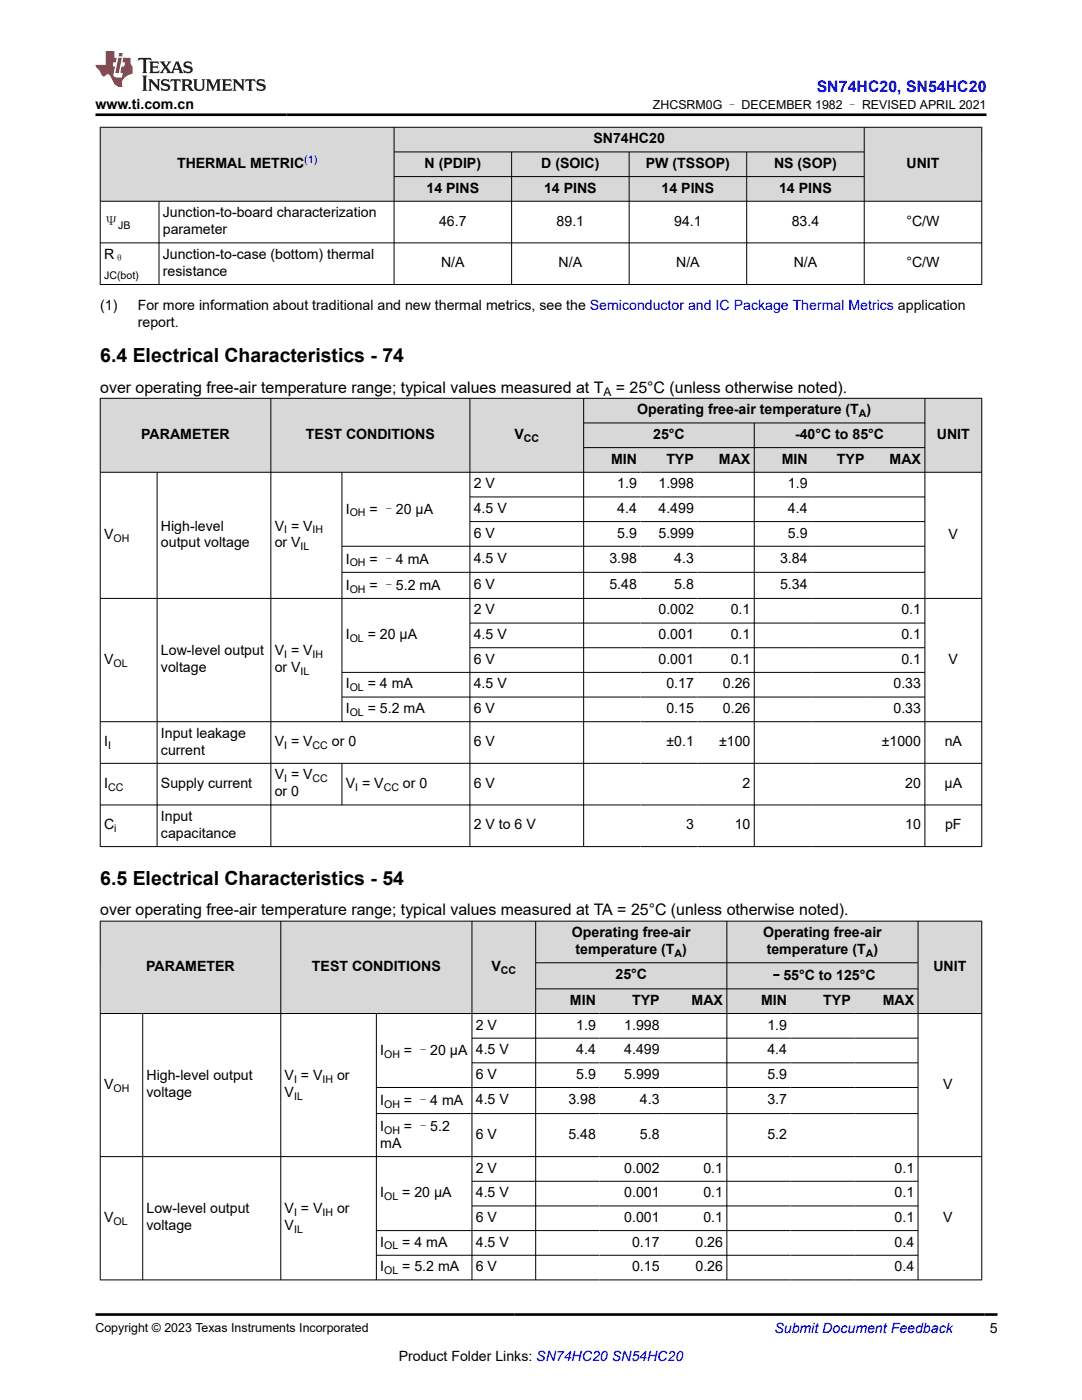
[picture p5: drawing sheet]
<svg xmlns="http://www.w3.org/2000/svg" width="216mm" height="279mm" viewBox="0 0 216 279" stroke-linecap="round" stroke-linejoin="round" font-family="sans-serif">
<g fill="#d8d8d8">
<path d="M20 25.4h175.9v4.9h-175.9z" fill-rule="evenodd"/>
<path d="M20.1 25.5h58.5v14.6h-58.5z" fill-rule="evenodd"/>
<path d="M78.7 25.5h93.7v4.8h-93.7z" fill-rule="evenodd"/>
<path d="M172.5 25.5h23.3v14.6h-23.3z" fill-rule="evenodd"/>
<path d="M78.7 30.4h23.3v4.8h-23.3z" fill-rule="evenodd"/>
<path d="M102.1 30.4h23.4v4.8h-23.4z" fill-rule="evenodd"/>
<path d="M125.6 30.4h23.3v4.8h-23.3z" fill-rule="evenodd"/>
<path d="M149.1 30.4h23.3v4.8h-23.3z" fill-rule="evenodd"/>
<path d="M78.7 35.3h23.3v4.8h-23.3z" fill-rule="evenodd"/>
<path d="M102.1 35.3h23.4v4.8h-23.4z" fill-rule="evenodd"/>
<path d="M125.6 35.3h23.3v4.8h-23.3z" fill-rule="evenodd"/>
<path d="M149.1 35.3h23.3v4.8h-23.3z" fill-rule="evenodd"/>
</g>
<g fill="none" stroke="#000" stroke-width=".2">
<path d="M19.9 25.4h176.1M20 25.3v31.5M78.6 25.3v31.5M78.6 30.3h93.9M78.6 35.2h93.9M102.1 30.3v26.5M125.5 30.3v26.5M149 30.3v26.5M172.4 25.3v31.5M195.9 25.3v31.5M19.9 40.2h176.1M19.9 48.5h176.1"/>
<path d="M19.9 56.8h176.1M31.7 40.2v16.6"/>
</g>
<g fill="#d8d8d8">
<path d="M20 79.5h175.9v4.9h-175.9z" fill-rule="evenodd"/>
<path d="M20.1 79.6h33.9v14.6h-33.9z" fill-rule="evenodd"/>
<path d="M54.1 79.6h39.6v14.6h-39.6z" fill-rule="evenodd"/>
<path d="M93.8 79.6h22.6v14.6h-22.6z" fill-rule="evenodd"/>
<path d="M116.5 79.6h68v4.7h-68z" fill-rule="evenodd"/>
<path d="M184.6 79.6h11.2v14.6h-11.2z" fill-rule="evenodd"/>
<path d="M116.5 84.5h33.9v4.8h-33.9z" fill-rule="evenodd"/>
<path d="M150.6 84.5h33.9v4.8h-33.9z" fill-rule="evenodd"/>
<path d="M116.5 89.4h11.3v4.8h-11.3z" fill-rule="evenodd"/>
<path d="M127.8 89.4h11.4v4.8h-11.4z" fill-rule="evenodd"/>
<path d="M139.2 89.4h11.2v4.8h-11.2z" fill-rule="evenodd"/>
<path d="M150.6 89.4h11.3v4.8h-11.3z" fill-rule="evenodd"/>
<path d="M161.9 89.4h11.3v4.8h-11.3z" fill-rule="evenodd"/>
<path d="M173.2 89.4h11.3v4.8h-11.3z" fill-rule="evenodd"/>
</g>
<g fill="none" stroke="#000" stroke-width=".2">
<path d="M19.9 79.5h176.1M20 79.4v89.6M54 79.4v89.6M93.8 79.4v89.6M116.5 79.4v89.6M184.6 79.4v89.6M195.9 79.4v89.6M19.9 94.3h176.1M31.3 94.3v74.7M68.2 94.3v49.8M93.8 99.2h90.8M116.5 84.4h68.1"/>
<path d="M116.5 89.3h68.1M150.5 84.4v84.6M19.9 119.4h176.1M68.2 114.2h116.4M93.8 104.1h90.8M184.6 109h-116.4M68.2 134.2h116.4M68.2 139.1h116.4M93.8 124.3h90.8M93.8 129.3h90.8M19.9 144h176.1M19.9 152.3h176.1"/>
<path d="M68.2 152.3v8.4M19.9 160.6h176.1M19.9 169h176.1"/>
</g>
<g fill="#d8d8d8">
<path d="M20 183.8h175.9v8.3h-175.9z" fill-rule="evenodd"/>
<path d="M20.1 183.9h35.9v18.3h-35.9z" fill-rule="evenodd"/>
<path d="M56.1 183.9h38v18.3h-38z" fill-rule="evenodd"/>
<path d="M94.2 183.9h12.6v18.3h-12.6z" fill-rule="evenodd"/>
<path d="M107 183.9h38v8.2h-38z" fill-rule="evenodd"/>
<path d="M145.1 183.9h38v8.2h-38z" fill-rule="evenodd"/>
<path d="M183.2 183.9h12.6v18.3h-12.6z" fill-rule="evenodd"/>
<path d="M107 192.2h38v5.1h-38z" fill-rule="evenodd"/>
<path d="M145.1 192.2h38v5.1h-38z" fill-rule="evenodd"/>
<path d="M107 197.4h12.6v4.8h-12.6z" fill-rule="evenodd"/>
<path d="M119.6 197.4h12.7v4.8h-12.7z" fill-rule="evenodd"/>
<path d="M132.3 197.4h12.7v4.8h-12.7z" fill-rule="evenodd"/>
<path d="M145.1 197.4h12.7v4.8h-12.7z" fill-rule="evenodd"/>
<path d="M157.8 197.4h12.7v4.8h-12.7z" fill-rule="evenodd"/>
<path d="M170.5 197.4h12.6v4.8h-12.6z" fill-rule="evenodd"/>
</g>
<g fill="none" stroke="#000" stroke-width=".2">
<path d="M19.9 183.8h176.1M20 183.8v71.7M56 183.8v71.7M94.2 183.8v71.7M106.9 183.8v71.7M106.9 192.1h76.3M106.9 197.3h76.3M145 183.8v71.7M183.2 183.8v71.7M195.9 183.8v71.7M19.9 202.3h176.1M28.5 202.3v53.2"/>
<path d="M75.1 202.3v53.2M94.2 207.2h89M94.2 212.1h89M183.2 217h-108.1M19.9 230.8h176.1M75.1 222.2h108.1M94.2 235.7h89M19.9 255.4h176.1M75.1 250.5h108.1M94.2 240.7h89M183.2 245.6h-108.1"/>
</g>
<path d="M27.7 11.6l-.2 .5 .5-.2h.6v.1v2.2l-.2 .4h1l-.2-.4v-2.2v-.1h.5l.5 .2-.1-.5zM29.8 12.3l.2 .4v1.5l-.2 .4h1.9l.1-.6a1.08 1.08 0 0 1-1.3 .2v-.7h.6l.4 .2v-.7l-.4 .2h-.6v-.5l.2-.2a1 1 0 0 1 1 .3l-.1-.5zM31.8 12.3l1 1.1-1 1.2h.9l-.2-.2 .4-.8 .5 .8-.2 .2h1.6l-.2-.2 .1-.5h1l.1 .5-.1 .2h.9l-.2-.3-.8-2h-.5l-1 2.2-.8-1.1 .9-1.1h-.8l.2 .2-.5 .6-.3-.6 .1-.2zM35.2 12.7l.4 1h-.8zM36.8 12.4a.65 .65 0 0 0-.2 .7 .65 .65 0 0 0 .6 .5l.7 .1 .1 .3a.79 .79 0 0 1-.7 .4 .79 .79 0 0 1-.7-.5l.1 .7 .2-.1a.93 .93 0 0 0 1.1 .1 .93 .93 0 0 0 .4-1 1.46 1.46 0 0 0-1.2-.6l-.1-.3a1.09 1.09 0 0 1 1.2 .2l-.2-.6-.1 .1-.6-.2zM28.4 15.1l.2 .4v2.2l-.2 .4h1l-.2-.4v-2.2l.2-.4zM29.6 15.8l.2 .4v1.5l-.2 .4h.8l-.3-.4v-1.3l1.7 1.8v-2l.2-.4h-.8l.2 .2 .1 1.1-1.2-1.3zM32.3 15.9a.65 .65 0 0 0-.2 .8 .65 .65 0 0 0 .7 .4l.6 .2 .1 .2a.79 .79 0 0 1-.7 .4 .79 .79 0 0 1-.7-.5l.1 .7 .2-.1a.93 .93 0 0 0 1.1 .1 .93 .93 0 0 0 .4-.9 1.46 1.46 0 0 0-1.2-.6l-.1-.4a1.09 1.09 0 0 1 1.2 .2l-.2-.6-.1 .1-.6-.1zM34.1 15.8l-.1 .6a.63 .63 0 0 1 .7-.3l.1 1.6-.3 .4h1l-.2-.4v-1.6a.66 .66 0 0 1 .8 .3l-.1-.6zM36.2 15.8l.2 .4v1.5l-.2 .4h.9l-.2-.2v-.7h.5l.1 .2a.79 .79 0 0 0 1.2 .6l-1-.9a.61 .61 0 0 0 .6-.6 .61 .61 0 0 0-.5-.7zM36.9 16.1h.2a.47 .47 0 0 1 .5 .1 .47 .47 0 0 1 .1 .5l-.2 .1-.6 .1zM38.5 15.8l.2 .2a2.27 2.27 0 0 0 .4 2 1.04 1.04 0 0 0 1.7-.7v-1.3l.2-.2h-.8l.2 .4v1.1a.6 .6 0 0 1-.6 .6 .6 .6 0 0 1-.6-.6v-1.1l.3-.4zM41.1 15.8l.2 .4v1.5l-.2 .4h.7l-.2-.4v-1.4l.9 1.9 .8-1.9v1.4l-.2 .4h1l-.3-.4v-1.5l.3-.4h-.8l-.7 1.5-.7-1.5zM44.3 15.8l.2 .4v1.5l-.2 .4h1.9l.1-.6a1.09 1.09 0 0 1-1.3 .2v-.7h.6l.4 .2v-.6l-.4 .2h-.6v-.6l.2-.1a1.01 1.01 0 0 1 1 .3l-.1-.6zM46.4 15.8l.3 .4v1.5l-.3 .4h.8l-.2-.4v-1.3l1.6 1.8v-2l.2-.4h-.7l.2 .2v1.1l-1.2-1.3zM49 15.8l-.1 .6a.63 .63 0 0 1 .8-.3v1.6l-.3 .4h1l-.2-.4v-1.6a.66 .66 0 0 1 .8 .3l-.1-.6zM51.4 15.9a.65 .65 0 0 0-.2 .8 .65 .65 0 0 0 .6 .4l.6 .2 .2 .2a.79 .79 0 0 1-.8 .4 .79 .79 0 0 1-.6-.5l.1 .7 .2-.1a.93 .93 0 0 0 1 .1 .93 .93 0 0 0 .5-.9 1.46 1.46 0 0 0-1.3-.6l-.1-.4a1.09 1.09 0 0 1 1.3 .2l-.2-.6-.2 .1-.5-.1z" fill="#231f20"/>
<path d="M21.1 10.2v2.8h-2.1l.1 .3 .9 1a.95 .95 0 0 0 .9 .9 .59 .59 0 0 1 .6-.4 .59 .59 0 0 1 .5 .4l.4 .7a1.59 1.59 0 0 0 2.1 1.4 1.61 1.61 0 0 1 1-2.3l1-.3-.1-1.5a1.59 1.59 0 0 1-.4-1.7h-1.4l-.2 .9h.5l-.1 .9h-.5l-.2 1v.2l.4 .1-.2 .9h-.6a.73 .73 0 0 1-1.1-.7l.3-1.5h-.5l.2-.9h.5l.2-.9h-.5v-1.3zM23.6 11.5l-.6 3.1h.7l.6-3.1zM23.8 10.6l-.1 .6h.7l.1-.6z" fill="#ed1c24"/>
<path d="M19.1 22.9h177.8M19.1 262.3h179.9" fill="none" stroke="#000" stroke-width=".53"/>
<g font-size="3.9">
<text x="20" y="72.2">6.4 Electrical Characteristics - 74</text>
<text x="20" y="176.5">6.5 Electrical Characteristics - 54</text>
</g>
<text font-size="3.2" fill="#00f" x="163" y="18.3">SN74HC20, SN54HC20</text>
<g font-size="3.2">
<text x="20" y="78.3">over operating free-air temperature range; typical values measured at T</text>
<text x="122.9" y="78.3">= 25°C (unless otherwise noted).</text>
<text x="20" y="182.7">over operating free-air temperature range; typical values measured at TA = 25°C (unless otherwise noted).</text>
</g>
<g font-size="2.8">
<text x="19.1" y="21.7">www.ti.com.cn</text>
<text x="118.4" y="28.6">SN74HC20</text>
<text x="35.3" y="33.5">THERMAL METRIC</text>
<text x="84.7" y="33.5">N (PDIP)</text>
<text x="108" y="33.5">D (SOIC)</text>
<text x="128.9" y="33.5">PW (TSSOP)</text>
<text x="154.4" y="33.5">NS (SOP)</text>
<text x="180.9" y="33.5">UNIT</text>
<text x="85.1" y="38.4">14 PINS</text>
<text x="108.6" y="38.4">14 PINS</text>
<text x="132" y="38.4">14 PINS</text>
<text x="155.5" y="38.4">14 PINS</text>
<text x="20.8" y="45.2">Ψ</text>
<text x="32.5" y="43.4">Junction-to-board characterization</text>
<text x="32.5" y="46.7">parameter</text>
<text x="87.6" y="45">46.7</text>
<text x="111.1" y="45">89.1</text>
<text x="134.5" y="45">94.1</text>
<text x="158" y="45">83.4</text>
<text x="180.9" y="45">°C/W</text>
<text x="20.8" y="51.7">R</text>
<text x="32.5" y="51.7">Junction-to-case (bottom) thermal</text>
<text x="88" y="53.4">N/A</text>
<text x="111.5" y="53.4">N/A</text>
<text x="134.9" y="53.4">N/A</text>
<text x="158.4" y="53.4">N/A</text>
<text x="180.9" y="53.4">°C/W</text>
<text x="32.5" y="55">resistance</text>
<text x="20" y="61.8">(1)</text>
<text x="27.5" y="65.2">report.</text>
<text x="27.5" y="61.8">For more information about traditional and new thermal metrics, see the Semiconductor and IC Package Thermal Metrics application</text>
<text x="127.2" y="82.7">Operating free-air temperature (T )</text>
<text x="28.2" y="87.6">PARAMETER</text>
<text x="61" y="87.6">TEST CONDITIONS</text>
<text x="102.6" y="87.6">V</text>
<text x="130.3" y="87.6">25°C</text>
<text x="158.6" y="87.6">-40°C to 85°C</text>
<text x="186.9" y="87.6">UNIT</text>
<text x="121.9" y="92.5">MIN</text>
<text x="133" y="92.5">TYP</text>
<text x="143.5" y="92.5">MAX</text>
<text x="156" y="92.5">MIN</text>
<text x="167" y="92.5">TYP</text>
<text x="177.5" y="92.5">MAX</text>
<text x="94.5" y="97.4">2 V</text>
<text x="123.2" y="97.4">1.9</text>
<text x="131.4" y="97.4">1.998</text>
<text x="157.2" y="97.4">1.9</text>
<text x="20.8" y="107.6">V</text>
<text x="32.1" y="105.9">High-level</text>
<text x="54.8" y="105.9">V = V</text>
<text x="69" y="102.5">I</text>
<text x="73.7" y="102.5">= –20 µA</text>
<text x="94.5" y="102.4">4.5 V</text>
<text x="94.5" y="107.3">6 V</text>
<text x="123.2" y="102.4">4.4</text>
<text x="123.2" y="107.3">5.9</text>
<text x="131.4" y="102.4">4.499</text>
<text x="131.4" y="107.3">5.999</text>
<text x="157.2" y="102.4">4.4</text>
<text x="157.2" y="107.3">5.9</text>
<text x="189.3" y="107.6">V</text>
<text x="32.1" y="109.3">output voltage</text>
<text x="54.8" y="109.3">or V</text>
<text x="69" y="112.5">I</text>
<text x="73.7" y="112.5">= –4 mA</text>
<text x="94.5" y="112.4">4.5 V</text>
<text x="121.6" y="112.4">3.98</text>
<text x="134.5" y="112.4">4.3</text>
<text x="155.7" y="112.4">3.84</text>
<text x="69" y="117.7">I</text>
<text x="73.7" y="117.7">= –5.2 mA</text>
<text x="94.5" y="117.6">6 V</text>
<text x="121.6" y="117.6">5.48</text>
<text x="134.5" y="117.6">5.8</text>
<text x="155.7" y="117.6">5.34</text>
<text x="94.5" y="122.6">2 V</text>
<text x="131.4" y="122.6">0.002</text>
<text x="145.8" y="122.6">0.1</text>
<text x="179.9" y="122.6">0.1</text>
<text x="32.1" y="130.8">Low-level output</text>
<text x="54.8" y="130.8">V = V</text>
<text x="69" y="127.5">I</text>
<text x="73.4" y="127.5">= 20 µA</text>
<text x="94.5" y="127.5">4.5 V</text>
<text x="131.4" y="127.5">0.001</text>
<text x="145.8" y="127.5">0.1</text>
<text x="179.9" y="127.5">0.1</text>
<text x="20.8" y="132.5">V</text>
<text x="32.1" y="134.2">voltage</text>
<text x="54.8" y="134.2">or V</text>
<text x="69" y="137.4">I</text>
<text x="73.4" y="137.4">= 4 mA</text>
<text x="94.5" y="132.5">6 V</text>
<text x="94.5" y="137.4">4.5 V</text>
<text x="131.4" y="132.5">0.001</text>
<text x="133" y="137.4">0.17</text>
<text x="144.2" y="137.4">0.26</text>
<text x="145.8" y="132.5">0.1</text>
<text x="178.3" y="137.4">0.33</text>
<text x="179.9" y="132.5">0.1</text>
<text x="189.3" y="132.5">V</text>
<text x="69" y="142.3">I</text>
<text x="73.4" y="142.3">= 5.2 mA</text>
<text x="94.5" y="142.3">6 V</text>
<text x="133" y="142.3">0.15</text>
<text x="144.2" y="142.3">0.26</text>
<text x="178.3" y="142.3">0.33</text>
<text x="20.8" y="148.9">I</text>
<text x="32.1" y="147.2">Input leakage</text>
<text x="54.8" y="148.9">V = V</text>
<text x="66.2" y="148.9">or 0</text>
<text x="94.5" y="148.9">6 V</text>
<text x="133" y="148.9">±0.1</text>
<text x="143.5" y="148.9">±100</text>
<text x="176" y="148.9">±1000</text>
<text x="188.5" y="148.9">nA</text>
<text x="32.1" y="150.6">current</text>
<text x="54.8" y="155.5">V = V</text>
<text x="20.8" y="157.2">I</text>
<text x="32.1" y="157.2">Supply current</text>
<text x="54.8" y="158.9">or 0</text>
<text x="69" y="157.2">V = V</text>
<text x="80.4" y="157.2">or 0</text>
<text x="94.5" y="157.2">6 V</text>
<text x="148.2" y="157.2">2</text>
<text x="180.6" y="157.2">20</text>
<text x="188.5" y="157.2">µA</text>
<text x="20.8" y="165.5">C</text>
<text x="32.1" y="163.8">Input</text>
<text x="32.1" y="167.2">capacitance</text>
<text x="94.5" y="165.5">2 V to 6 V</text>
<text x="136.9" y="165.5">3</text>
<text x="146.6" y="165.5">10</text>
<text x="180.6" y="165.5">10</text>
<text x="188.6" y="165.5">pF</text>
<text x="114.1" y="187">Operating free-air</text>
<text x="114.8" y="190.4">temperature (T )</text>
<text x="152.3" y="187">Operating free-air</text>
<text x="153" y="190.4">temperature (T )</text>
<text x="29.2" y="193.8">PARAMETER</text>
<text x="62.2" y="193.8">TEST CONDITIONS</text>
<text x="98.1" y="193.8">V</text>
<text x="122.8" y="195.5">25°C</text>
<text x="153.5" y="195.6">–55°C to 125°C</text>
<text x="186.2" y="193.8">UNIT</text>
<text x="113.7" y="200.5">MIN</text>
<text x="126.1" y="200.5">TYP</text>
<text x="138" y="200.5">MAX</text>
<text x="151.9" y="200.5">MIN</text>
<text x="164.3" y="200.5">TYP</text>
<text x="176.1" y="200.5">MAX</text>
<text x="94.9" y="205.5">2 V</text>
<text x="115" y="205.5">1.9</text>
<text x="124.6" y="205.5">1.998</text>
<text x="153.1" y="205.5">1.9</text>
<text x="29.2" y="215.6">High-level output</text>
<text x="56.8" y="215.6">V = V</text>
<text x="67.3" y="215.6">or</text>
<text x="75.9" y="210.5">I</text>
<text x="80.6" y="210.5">= –20 µA</text>
<text x="94.9" y="210.4">4.5 V</text>
<text x="94.9" y="215.3">6 V</text>
<text x="115" y="210.4">4.4</text>
<text x="115" y="215.3">5.9</text>
<text x="124.6" y="210.4">4.499</text>
<text x="124.6" y="215.3">5.999</text>
<text x="153.1" y="210.4">4.4</text>
<text x="153.1" y="215.3">5.9</text>
<text x="20.8" y="217.3">V</text>
<text x="29.2" y="219">voltage</text>
<text x="56.8" y="219">V</text>
<text x="75.9" y="220.5">I</text>
<text x="80.6" y="220.5">= –4 mA</text>
<text x="94.9" y="220.4">4.5 V</text>
<text x="113.4" y="220.4">3.98</text>
<text x="127.7" y="220.4">4.3</text>
<text x="153.1" y="220.4">3.7</text>
<text x="188.2" y="217.3">V</text>
<text x="75.9" y="225.7">I</text>
<text x="80.6" y="225.7">= –5.2</text>
<text x="94.9" y="227.3">6 V</text>
<text x="113.4" y="227.3">5.48</text>
<text x="127.7" y="227.3">5.8</text>
<text x="153.1" y="227.3">5.2</text>
<text x="75.9" y="229.1">mA</text>
<text x="75.9" y="238.9">I</text>
<text x="80.3" y="238.9">= 20 µA</text>
<text x="94.9" y="234">2 V</text>
<text x="94.9" y="238.9">4.5 V</text>
<text x="124.6" y="234">0.002</text>
<text x="124.6" y="238.9">0.001</text>
<text x="140.3" y="234">0.1</text>
<text x="140.3" y="238.9">0.1</text>
<text x="178.5" y="234">0.1</text>
<text x="178.5" y="238.9">0.1</text>
<text x="20.8" y="243.9">V</text>
<text x="29.2" y="242.2">Low-level output</text>
<text x="29.2" y="245.6">voltage</text>
<text x="56.8" y="245.6">V</text>
<text x="56.8" y="242.2">V = V</text>
<text x="67.3" y="242.2">or</text>
<text x="94.9" y="243.9">6 V</text>
<text x="124.6" y="243.9">0.001</text>
<text x="140.3" y="243.9">0.1</text>
<text x="178.5" y="243.9">0.1</text>
<text x="188.2" y="243.9">V</text>
<text x="75.9" y="248.8">I</text>
<text x="80.3" y="248.8">= 4 mA</text>
<text x="94.9" y="248.8">4.5 V</text>
<text x="126.1" y="248.8">0.17</text>
<text x="138.8" y="248.8">0.26</text>
<text x="178.5" y="248.8">0.4</text>
<text x="75.9" y="253.7">I</text>
<text x="80.3" y="253.7">= 5.2 mA</text>
<text x="94.9" y="253.7">6 V</text>
<text x="126.1" y="253.7">0.15</text>
<text x="138.8" y="253.7">0.26</text>
<text x="178.5" y="253.7">0.4</text>
<text x="197.5" y="266.1">5</text>
<text x="79.6" y="271.7">Product Folder Links: SN74HC20 SN54HC20</text>
</g>
<text font-size="2.8" fill="#00f" x="154.5" y="266.1">Submit Document Feedback</text>
<g font-size="2.5">
<text x="130.3" y="21.8">ZHCSRM0G – DECEMBER 1982 – REVISED APRIL 2021</text>
<text x="19.1" y="265.8">Copyright © 2023 Texas Instruments Incorporated</text>
</g>
<text font-size="2.4" x="120.4" y="79">A</text>
<text font-size="2.1" fill="#00f" x="60.7" y="32.6">(1)</text>
<g font-size="2.1">
<text x="23.6" y="45.8">JB</text>
<text x="22.8" y="52.2">θ</text>
<text x="20.8" y="55.6">JC(bot)</text>
<text x="171.4" y="83.2">A</text>
<text x="104.5" y="88.2">CC</text>
<text x="56.7" y="106.4">I</text>
<text x="62.4" y="106.4">IH</text>
<text x="69.8" y="103.1">OH</text>
<text x="22.6" y="108.1">OH</text>
<text x="60" y="109.8">IL</text>
<text x="69.8" y="113.1">OH</text>
<text x="69.8" y="118.3">OH</text>
<text x="56.7" y="131.3">I</text>
<text x="62.4" y="131.3">IH</text>
<text x="69.8" y="128.1">OL</text>
<text x="22.6" y="133">OL</text>
<text x="60" y="134.7">IL</text>
<text x="69.8" y="137.9">OL</text>
<text x="69.8" y="142.9">OL</text>
<text x="21.6" y="149.5">I</text>
<text x="56.7" y="149.5">I</text>
<text x="62.4" y="149.5">CC</text>
<text x="21.6" y="157.8">CC</text>
<text x="56.7" y="156.1">I</text>
<text x="62.4" y="156.1">CC</text>
<text x="70.9" y="157.8">I</text>
<text x="76.6" y="157.8">CC</text>
<text x="22.8" y="166.1">i</text>
<text x="134.6" y="191">A</text>
<text x="172.8" y="191">A</text>
<text x="99.9" y="194.3">CC</text>
<text x="76.7" y="211.1">OH</text>
<text x="22.6" y="217.8">OH</text>
<text x="58.7" y="219.5">IL</text>
<text x="58.7" y="216.1">I</text>
<text x="64.4" y="216.1">IH</text>
<text x="76.7" y="221.1">OH</text>
<text x="76.7" y="226.3">OH</text>
<text x="76.7" y="239.5">OL</text>
<text x="22.6" y="244.4">OL</text>
<text x="58.7" y="242.7">I</text>
<text x="64.4" y="242.7">IH</text>
<text x="58.7" y="246.1">IL</text>
<text x="76.7" y="249.3">OL</text>
<text x="76.7" y="254.3">OL</text>
</g>
</svg>
